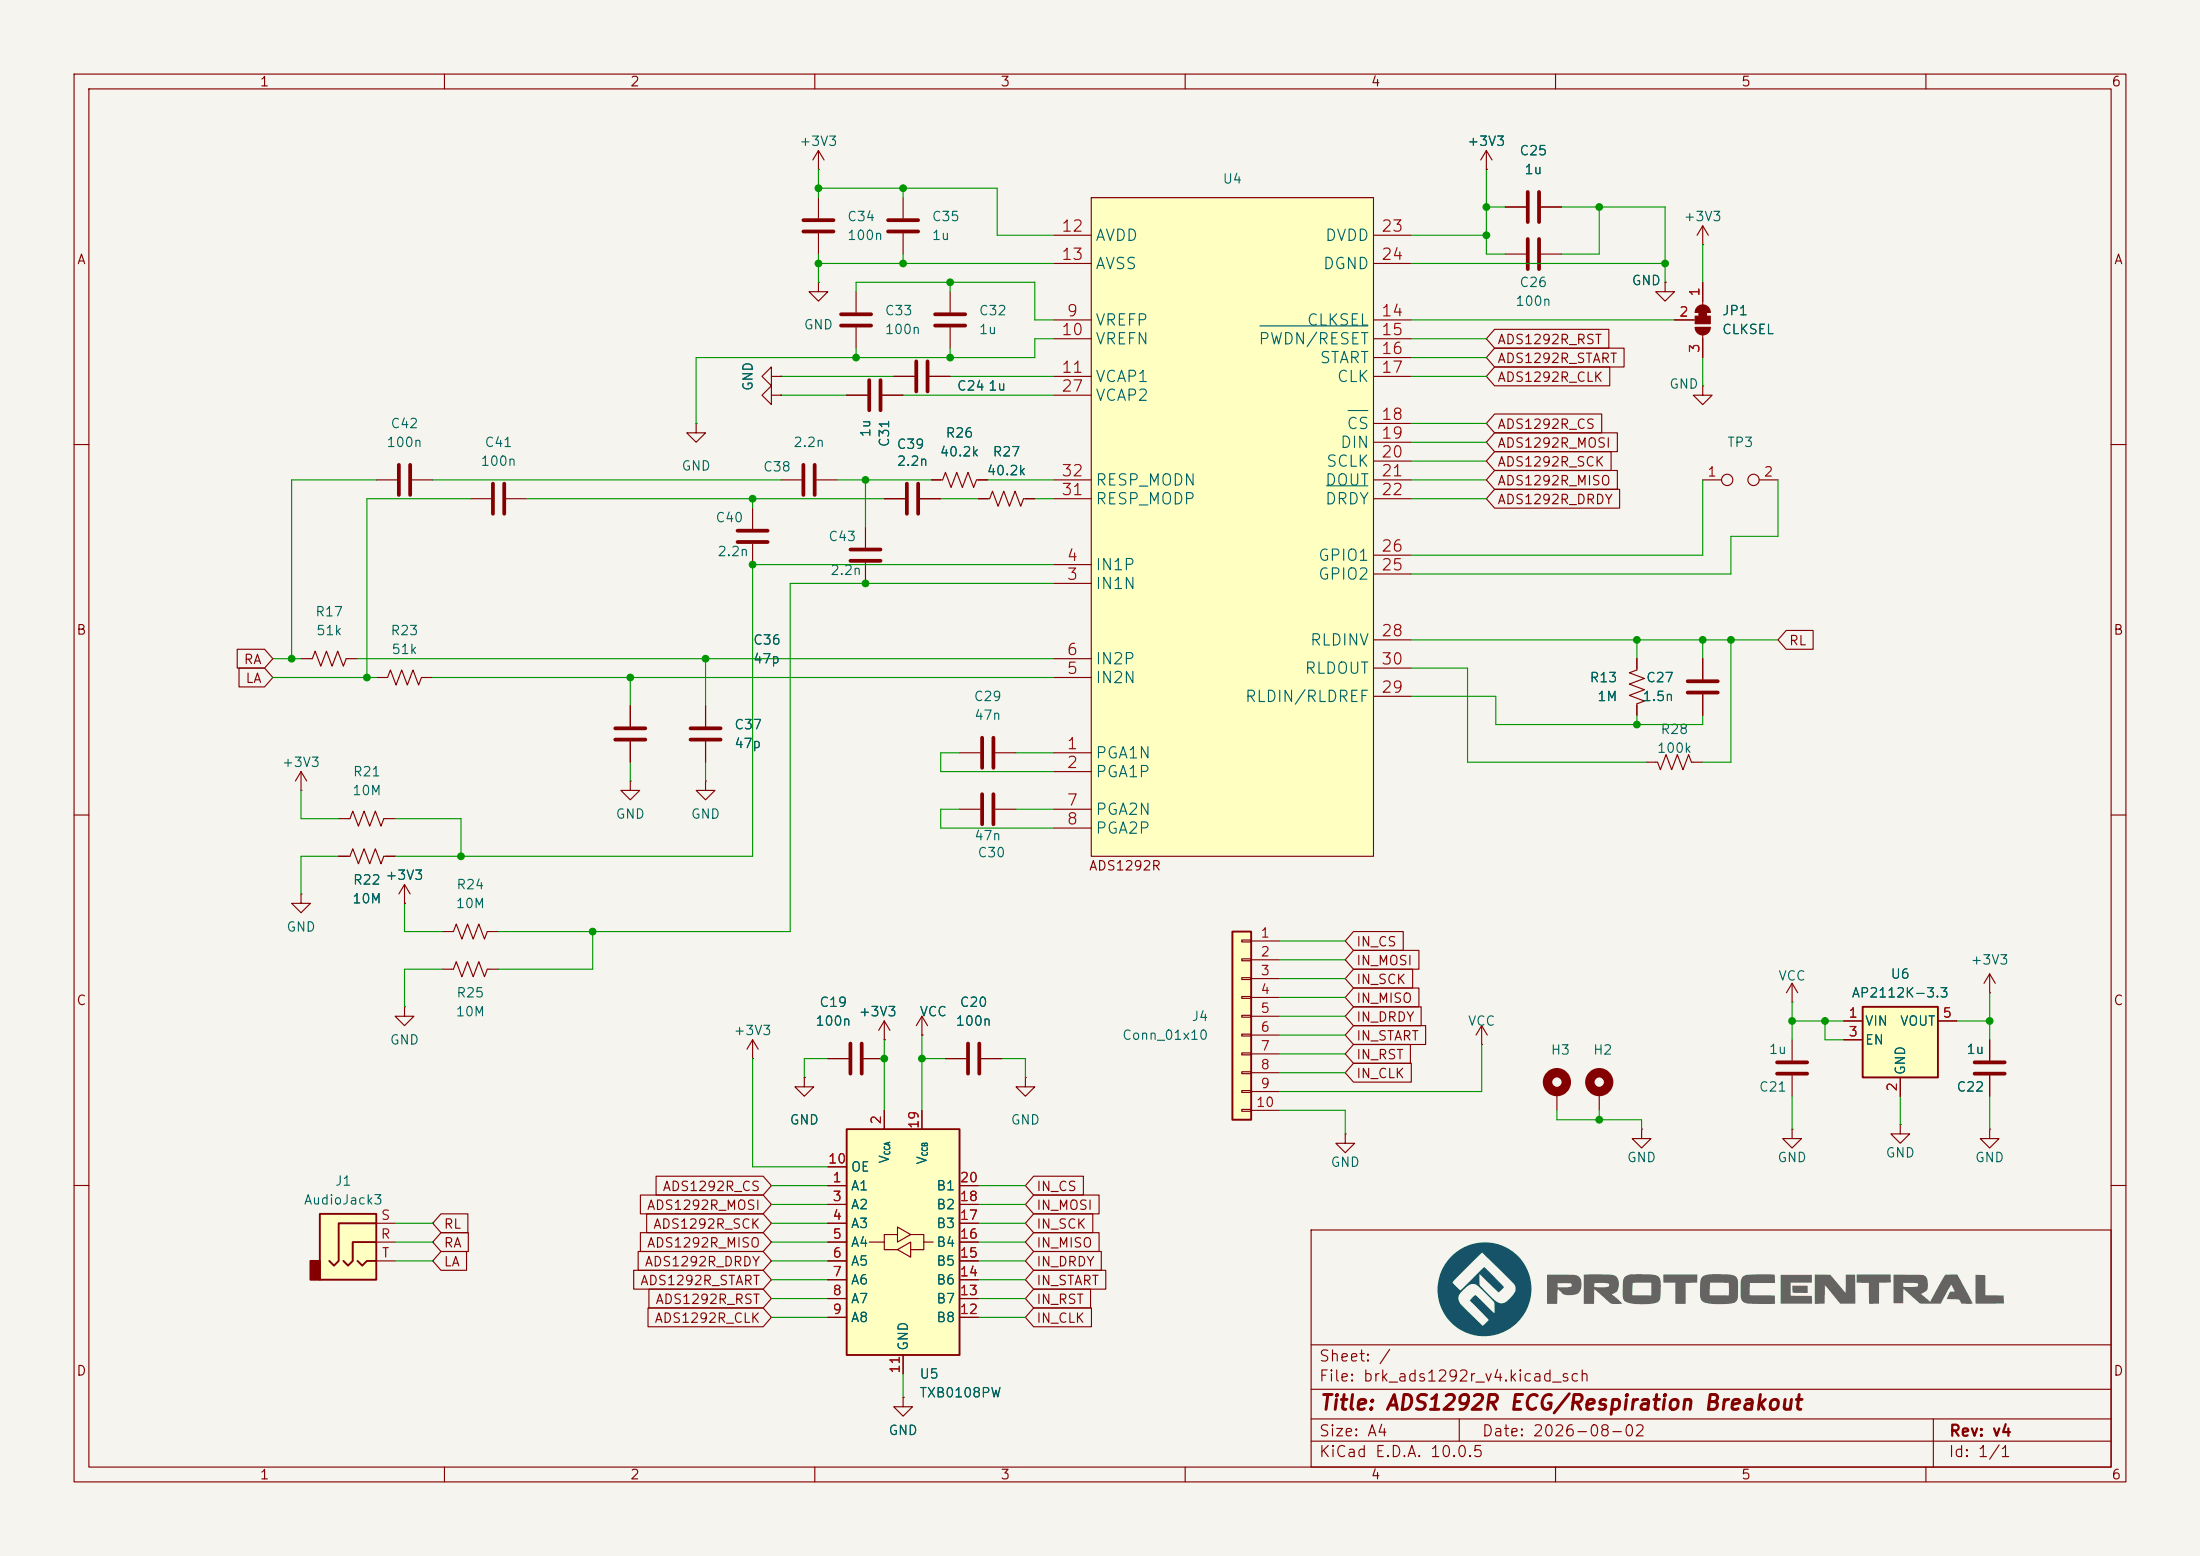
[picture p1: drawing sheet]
<svg xmlns="http://www.w3.org/2000/svg" width="297mm" height="210mm" viewBox="0 0 297 210" stroke-linecap="round" stroke-linejoin="round" font-family="sans-serif">
<path d="M0 0h297v210h-297z" fill="#f5f4ef" stroke="#f5f4ef" stroke-width=".14"/>
<g fill="none" stroke="#840000" stroke-width=".15">
<path d="M10 10h277v190h-277zM12 12h273v186h-273zM60 10v2M110 10v2M160 10v2M210 10v2M260 10v2M10 60h2M285 60h2M85.1 95.3v2.7M10 110h2M85.1 100.1v2.8"/>
<path d="M285 110h2M10 160h2M177 166h108v32h-108zM285 160h2M60 198v2M110 198v2M160 198v2M177 194.5h108M177 191.5h108M177 187.5h108M177 181.5h108M197 191.5v3"/>
<path d="M210 198v2M260 198v2M261 191.5v6.5"/>
</g>
<path d="M83.1 98.3h4M83.1 99.8h4" fill="none" stroke="#840000" stroke-width=".51"/>
<path d="M147.3 26.7h38.1v88.9h-38.1z" fill="#ffffc2"/>
<g fill="none" stroke="#840000" stroke-width=".15">
<path d="M142.2 31.8h5.1M142.2 35.6h5.1M147.3 26.7h38.1v88.9h-38.1zM185.4 31.8h5.1M185.4 35.6h5.1M200.7 22.9h.1M200.7 20.3l-.8 1.3M200.7 20.3l.7 1.3M200.7 20.3v2.6M203.2 34.3h2.8M208 34.3h2.8M224.8 38.1v1.3h1.3l-1.3 1.2-1.3-1.2h1.3"/>
<path d="M224.8 38.1h.1M229.9 33h.1M229.9 30.5l-.8 1.3M229.9 30.5l.7 1.3M229.9 30.5v2.5M229.9 38.1v3M142.2 43.2h5.1M142.2 45.7h5.1M142.2 50.8h5.1M142.2 53.3h5.1M185.4 43.2h5.1M185.4 45.7h5.1"/>
<path d="M185.4 50.8h5.1M185.4 48.3h5.1M185.4 57.2h5.1M185.4 59.7h5.1M226.1 43.2h2.8M228.9 42.2h2M228.9 44.2h2M229.9 52.1v1.2h1.2l-1.2 1.3-1.3-1.3h1.3M229.9 52.1h.1M229.9 45.2v3.1M142.2 78.7h5.1M142.2 76.2h5.1"/>
<path d="M142.2 64.8h5.1M142.2 67.3h5.1M185.4 62.2h5.1M185.4 64.8h5.1M185.4 67.3h5.1M185.4 77.5h5.1M185.4 74.9h5.1M142.2 91.4h5.1M142.2 88.9h5.1M185.4 86.4h5.1M185.4 94h5.1M185.4 90.2h5.1"/>
<path d="M142.2 101.6h5.1M142.2 104.1h5.1M142.2 109.2h5.1M142.2 111.8h5.1M138.4 145.4v1.3h-1.2l1.2 1.3 1.3-1.3h-1.3M138.4 145.4h.1"/>
</g>
<path d="M170.1 44h14.6M182 55.4h2.7M179.1 65.6h5.6" fill="none" stroke="#006464" stroke-width=".15"/>
<path d="M206.2 32.3v4M207.8 32.3v4" fill="none" stroke="#840000" stroke-width=".51"/>
<g fill="#840000" stroke="#840000" stroke-width=".15">
<path d="M229.4 42.2h1v.5h-1z"/>
<path d="M229.1 41.5a1.02 1.02 0 0 1 1.2-.3 1.02 1.02 0 0 1 .6 1h-2v-.5z"/>
<path d="M228.9 42.7h2v1h-2z"/>
<path d="M228.9 44.2h2a1.02 1.02 0 0 1-1 1 1.02 1.02 0 0 1-1-1z"/>
</g>
<path d="M251.5 135.9h10.1v9.5h-10.1z" fill="#ffffc2"/>
<path d="M251.5 135.9h10.1v9.5h-10.1z" fill="none" stroke="#840000" stroke-width=".25"/>
<g fill="none" stroke="#840000" stroke-width=".15">
<path d="M110.5 22.9h.1M110.5 38.1v1.3h1.3l-1.3 1.2-1.3-1.2h1.3M110.5 38.1h.1M110.5 20.3v2.6M110.5 26.7v2.8M110.5 31.5v2.8M110.5 20.3l-.8 1.3M110.5 20.3l.8 1.3M115.6 39.4v2.8M121.9 26.7v2.8M121.9 31.5v2.8M94 57.2v1.2h1.2l-1.2 1.3-1.3-1.3h1.3"/>
<path d="M94 57.2h.1M104.1 53.3v-1.2l-1.2 1.2 1.2 1.3v-1.3h1.3M104.1 50.8v-1.3l-1.2 1.3 1.2 1.3v-1.3h1.3M105.4 53.3h.1M105.4 50.8h.1M114.3 53.3h2.8M115.6 44.2v2.8M119.1 53.3h2.8M50.8 64.8h2.8M55.6 64.8h2.8M63.5 67.3h2.8M68.3 67.3h2.8"/>
<path d="M105.4 64.8h2.8M110.2 64.8h2.8M119.4 67.3h2.8M124.2 67.3h2.8M229.9 64.8h2.5M237.5 64.8h2.5M40.6 88.9h1.6l.3-1 .8 2 .8-2 .7 2 .8-2 .8 2 .3-1h1.6M50.8 91.4h1.5l.4-1 .8 2.1 .7-2.1 .8 2.1 .8-2.1 .7 2.1 .4-1.1h1.5M221 88.9v1.5l-1 .4 2 .8-2 .7 2 .8-2 .8 2 .7-1 .4v1.5M40.6 106.7h.1M40.6 104.1l-.7 1.3M40.6 104.1l.8 1.3"/>
<path d="M40.6 104.1v2.6M45.7 110.5h1.5l.4-1 .8 2 .7-2 .8 2 .8-2 .7 2 .4-1h1.5M40.6 120.7v1.2h1.3l-1.3 1.3-1.2-1.3h1.2M40.6 120.7h.1M119.4 137.8l-.8 1.3M119.4 137.8l.7 1.3M119.4 137.8v2.5M124.5 139.7h.1M124.5 137.2l-.8 1.2M124.5 137.2l.7 1.2M124.5 137.2v2.5M248.9 137.8h2.6"/>
<path d="M261.6 137.8h2.6M268.6 134h.1M268.6 131.4l-.8 1.3M268.6 131.4l.8 1.3M268.6 131.4v2.6M101.6 142.9h.1M101.6 140.3l-.8 1.3M101.6 140.3l.8 1.3M101.6 140.3v2.6M108.6 145.4v1.3h1.3l-1.3 1.3-1.3-1.3h1.3M108.6 145.4h.1M111.8 142.9h2.8"/>
<path d="M116.6 142.9h2.8M119.4 140.3h.1M241.9 140.3v2.8M241.9 145.2v2.8M248.9 140.3h2.6M256.5 145.4v2.6M268.6 140.3v2.8M268.6 145.2v2.8"/>
<circle cx="233.2" cy="64.8" r=".76"/>
<circle cx="236.7" cy="64.8" r=".76"/>
</g>
<g fill="none" stroke="#840000" stroke-width=".51">
<path d="M108.5 29.7h4M108.5 31.2h4M119.9 29.7h4.1M119.9 31.2h4.1M113.5 42.4h4.1M113.5 43.9h4.1M117.3 51.3v4.1M118.9 51.3v4.1M53.8 62.7v4.1M55.4 62.7v4.1M66.5 65.3v4M68.1 65.3v4"/>
<path d="M108.5 62.7v4.1M110 62.7v4.1M122.4 65.3v4M124 65.3v4M114.8 140.8v4.1M116.3 140.8v4.1M239.9 144.9h4.1M239.9 143.4h4.1M266.6 144.9h4M266.6 143.4h4"/>
</g>
<path d="M43.2 163.8h7.6v8.9h-7.6z" fill="#ffffc2"/>
<path d="M41.9 170.2h1.3v2.5h-1.3z" fill="#840000" stroke="#840000" stroke-width=".25"/>
<path d="M43.2 163.8h7.6v8.9h-7.6zM48.3 170.2l.6 .6 .6-.6h1.3M50.8 167.6h-3.2v2.6l-.6 .6-.6-.6M50.8 165.1h-5.1v5.1l-.6 .6-.7-.6" fill="none" stroke="#840000" stroke-width=".25"/>
<g fill="none" stroke="#840000" stroke-width=".15">
<path d="M203.2 27.9h2.8M208 27.9h2.8M132.1 67.3h1.5l.4-1 .7 2 .8-2 .8 2 .7-2 .8 2 .4-1h1.5M45.7 115.6h1.5l.4-1 .8 2 .7-2 .8 2 .8-2 .7 2 .4-1h1.5M54.6 119.4l-.8 1.3M54.6 119.4l.8 1.3M54.6 119.4v2.5M85.1 105.4v1.3h1.3l-1.3 1.3-1.3-1.3h1.3M85.1 105.4h.1M54.6 135.9v1.3h1.3l-1.3 1.2-1.3-1.2h1.3M54.6 135.9h.1M54.6 121.9h.1"/>
<path d="M59.7 130.8h1.5l.4-1 .8 2 .7-2 .8 2 .7-2 .8 2 .4-1h1.5M59.7 125.7h1.5l.4-1 .8 2 .7-2 .8 2 .7-2 .8 2 .4-1h1.5M221.6 152.4v1.3h1.3l-1.3 1.2-1.3-1.2h1.3M221.6 152.4h.1M50.8 167.6h2.5M50.8 165.1h2.5M50.8 170.2h2.5"/>
</g>
<path d="M206.2 25.9v4.1M207.8 25.9v4.1" fill="none" stroke="#840000" stroke-width=".51"/>
<path d="M195.8 169.7a6.3 6.3 0 0 1 8.5-.7 6.3 6.3 0 0 1 1.5 8.4 6.3 6.3 0 0 1-8.2 2.3 6.2 6.2 0 0 1-3.4-4.5h2.7a3.5 3.5 0 0 0 1.4 1.9l1.9 1.8 .8-.7-2.6-2.6 .3-.4a.52 .52 0 0 1 .5-.4l2.6 2.4a2.67 2.67 0 0 0-.2-1.6l-1.7-1.7a1.17 1.17 0 0 0-2-.2l-.2 .2a1.73 1.73 0 0 0-.8 1.3h-2.7l-.1-1.1 .1-1h1.9l1.1 1.1 3.2-3.2 2.3 2.4a.35 .35 0 0 1 .3 .4l-.7 .6-2.6-2.5v1.3a.79 .79 0 0 0 .5 .7l1.4 1.4a1.32 1.32 0 0 0 2.2 0l.2-.2a1.3 1.3 0 0 0 .4-1.7l-4.3-4.3-4 4h-1.9a6.2 6.2 0 0 1 1.6-3.4z" fill="#165369"/>
<g fill="#656463">
<path d="M208.8 172.1l.8-.1a13.8 13.8 0 0 1 3.4 .2 1.63 1.63 0 0 1-.1 2.5 1.95 1.95 0 0 1-2.4-.6l-.2-.1-.1 2h-1.4v-2.3h3a.36 .36 0 0 0 .4-.4l-1.8-.1h-.1v.5h-1.5z"/>
<path d="M213.8 172h.7a15 15 0 0 1 3.5 .2 1.52 1.52 0 0 1 0 2.3l-.4 .2 1.4 1.3h-.9a1.32 1.32 0 0 1-1.3-.6l-1.6-1.4v2h-1.4v-2.3l2.5 .1a1.1 1.1 0 0 0 .9-.3v-.1a.45 .45 0 0 0-.5-.2h-1.4l-.1 .5h-1.4z"/>
<path d="M219.4 172.3a3.7 3.7 0 0 1 2.3-.3h.7a2.3 2.3 0 0 1 1.6 .5 6.4 6.4 0 0 1 0 3.1 3.2 3.2 0 0 1-2.3 .4h-.7a2.15 2.15 0 0 1-1.8-.6l-.1-.6h3.8v-1.7h-2.5v1.7h-1.3v-1.5a1.25 1.25 0 0 1 .3-1z"/>
<path d="M224.6 172h4.6l-.1 1.1h-1.5v2.9h-1.4v-2.9h-1.6z"/>
<path d="M229.8 172.4a3.3 3.3 0 0 1 2.2-.4h1.2a1.16 1.16 0 0 1 1.4 .8v.3a5.4 5.4 0 0 1-.2 2.5 4.3 4.3 0 0 1-2.7 .4h-.6a1.47 1.47 0 0 1-1.6-.9v-.3h3.9v-1.7h-2.5l-.1 1.7h-1.3v-1.7z"/>
<path d="M235.3 172.3a4.4 4.4 0 0 1 2.3-.3h2v1.2h-3.4v1.6l3.4 .1v1.1h-.6a13.8 13.8 0 0 1-3.5-.2 1.46 1.46 0 0 1-.5-1.5v-1.1a1.22 1.22 0 0 1 .3-.9z"/>
<path d="M242 173.5h2v1h-.2a4 4 0 0 1-1.8-.1z"/>
<path d="M240.4 172.1h4.2v1h-2.9l.1 1.8h2.8v1h-4.2z"/>
<path d="M245 172h1.7a.53 .53 0 0 1 .7 .4l1.8 2.1v-2.5h1.2l.1 3.9h-2.1l-2-2.4-.1 2.4-1.3 .1z"/>
<path d="M250.7 172h4.5l.1 1.1h-1.6v2.8l-1.4 .1v-2.9h-1.7z"/>
<path d="M255.6 172l3.5 .1a.98 .98 0 0 1 1.2 1.2 1.15 1.15 0 0 1-1 1.3l1.3 1.1 2-3.7h1.6l2.1 3.9-1.5 .1-.2-.4a.34 .34 0 0 0-.5-.2l-1.3-.1 .5-1h.6l-.5-.9-1.4 2.6-2.8-.1-2.2-1.9-.1 1.9h-1.3v-2.8h1.3l.1 .6h1.3a.4 .4 0 0 0 .5 0 .4 .4 0 0 0 .1-.5l-.8-.1h-2.5z"/>
<path d="M266.7 172.1h1.3v2.7h2.5v1.1h-3.8z"/>
</g>
<g fill="none" stroke="#840000" stroke-width=".15">
<path d="M128.3 39.4v2.8M120.6 50.8h2.8M125.5 50.8h2.8M128.3 44.2v2.8M101.6 68.6v2.8M101.6 73.4v2.8M116.8 71.1v2.8M116.8 75.9v2.8M125.7 64.8h1.6l.3-1 .8 2 .8-2 .7 2 .8-2 .7 2 .4-1h1.5M95.2 105.4v1.3h1.3l-1.3 1.3-1.2-1.3h1.2M95.2 105.4h.1M241.9 135.3h.1"/>
<path d="M241.9 132.7l-.7 1.3M241.9 132.7l.8 1.3M241.9 132.7v2.6M181.6 153v1.3h1.3l-1.3 1.3-1.3-1.3h1.3M181.6 153h.1M241.9 152.4v1.3h1.3l-1.3 1.2-1.2-1.2h1.2M241.9 152.4h.1M256.5 151.8v1.2h1.3l-1.3 1.3-1.2-1.3h1.2M256.5 151.8h.1M268.6 152.4v1.3h1.3l-1.3 1.2-1.3-1.2h1.3M268.6 152.4h.1"/>
</g>
<path d="M123.7 48.8v4M125.2 48.8v4M126.2 42.4h4.1M126.2 43.9h4.1M99.6 71.6h4M99.6 73.2h4M114.8 74.2h4.1M114.8 75.7h4.1" fill="none" stroke="#840000" stroke-width=".51"/>
<path d="M114.3 152.4h15.2v30.5h-15.2z" fill="#ffffc2"/>
<path d="M114.3 152.4h15.2v30.5h-15.2z" fill="none" stroke="#840000" stroke-width=".25"/>
<g fill="none" stroke="#840000" stroke-width=".15">
<path d="M95.2 95.3v2.7M229.9 88.9v2.8M229.9 93.7v2.8M95.2 100.1v2.8M129.5 101.6h2.8M129.5 109.2h2.8M134.4 101.6h2.8M134.4 109.2h2.8M222.2 102.9h1.6l.4 1 .7-2 .8 2 .7-2 .8 2 .8-2 .3 1h1.6M200 138.4l-.7 1.3M200 138.4l.8 1.3M200 138.4v2.6"/>
<path d="M111.8 157.5h2.5M119.4 149.9v2.5M124.5 149.9v2.5M127.6 142.9h2.8M132.5 142.9h2.8M200 141h.1M210.2 147.3v2.6M215.9 147.3v2.6M111.8 160h2.5M111.8 162.6h2.5M111.8 165.1h2.5M111.8 167.6h2.5"/>
<path d="M111.8 170.2h2.5M111.8 172.7h2.5M111.8 175.3h2.5M111.8 177.8h2.5M117.3 167.6h2.1v1.1h1.8M121.2 166.6h-1.8v1M121.2 168.7l1.7-1.1v2.1zM121.2 165.6l1.7 1-1.7 1zM122.9 166.6h1.8v1h1.3M124.7 167.6v1.1h-1.8M129.5 160h2.6M129.5 162.6h2.6"/>
<path d="M129.5 165.1h2.6M129.5 167.6h2.6M129.5 170.2h2.6M129.5 172.7h2.6M129.5 175.3h2.6M129.5 177.8h2.6M121.9 188.6v1.3h1.3l-1.3 1.2-1.3-1.2h1.3M121.9 188.6h.1M121.9 182.9v2.5"/>
</g>
<path d="M93.2 98.3h4.1M93.2 99.8h4.1M132.6 99.6v4M134.1 99.6v4M227.8 93.5h4.1M227.8 91.9h4.1M132.6 107.2v4.1M134.1 107.2v4.1M130.7 140.8v4.1M132.2 140.8v4.1" fill="none" stroke="#840000" stroke-width=".51"/>
<g fill="none" stroke="#840000" stroke-width="1.3">
<circle cx="210.2" cy="146" r="1.27"/>
<circle cx="215.9" cy="146" r="1.27"/>
</g>
<path d="M166.4 125.7h2.5v25.4h-2.5z" fill="#ffffc2"/>
<path d="M166.4 125.7h2.5v25.4h-2.5z" fill="none" stroke="#840000" stroke-width=".25"/>
<g fill="none" stroke="#840000" stroke-width=".15">
<path d="M200.7 22.9h.1M203.2 27.9h2.8M208 27.9h2.8M224.8 38.1h.1M229.9 38.1v2.5M105.4 50.8h.1M105.4 53.3h.1M114.3 53.3h2.8M119.1 53.3h2.8M120.6 50.8h2.8M125.5 50.8h2.8M201.8 58.4h16.5v2.6h-16.5l-1.1-1.3z"/>
<path d="M201.8 47h17.5v2.5h-17.5l-1.1-1.2zM201.8 44.4h15.4v2.6h-15.4l-1.1-1.3zM201.8 49.5h15.5v2.6h-15.5l-1.1-1.3zM201.8 55.9h14.4v2.5h-14.4l-1.1-1.2zM226.1 43.2h2.5M229.9 45.7v2.6M119.4 67.3h2.8M124.2 67.3h2.8M125.7 64.8h1.3M132.1 67.3h1.2M132.1 64.8h1.2M138.4 67.3h1.3"/>
<path d="M201.8 61h15.7v2.5h-15.7l-1.1-1.3zM201.8 66h16.8v2.6h-16.8l-1.1-1.3zM201.8 63.5h16.5v2.5h-16.5l-1.1-1.2zM32 87.6h3.7l1.1 1.3-1.1 1.3h-3.7zM32.3 90.2h3.4l1.1 1.2-1.1 1.3h-3.4zM85.1 95.3v2.7M95.2 95.3v2.7M221 88.9v1.3M221 95.3v1.2M229.9 88.9v2.8M229.9 93.7v2.8M241.1 85.1h3.7v2.5h-3.7l-1.1-1.2z"/>
<path d="M45.7 115.6h1.3M52.1 115.6h1.2M85.1 100.1v2.8M95.2 100.1v2.8M54.6 121.9h.1M124.5 139.7h.1M167.6 126.9h1.3v.2h-1.3zM167.6 129.4h1.3v.3h-1.3zM167.6 132h1.3v.2h-1.3zM167.6 134.5h1.3v.2h-1.3zM167.6 137h1.3v.3h-1.3zM167.6 139.6h1.3v.2h-1.3z"/>
<path d="M168.9 127h3.8M168.9 129.5h3.8M168.9 132.1h3.8M168.9 134.6h3.8M168.9 137.2h3.8M168.9 139.7h3.8M182.7 138.4h9.8v2.6h-9.8l-1.1-1.3zM182.7 130.8h8v2.6h-8l-1.1-1.3zM182.7 128.3h8.9v2.5h-8.9l-1.1-1.3zM182.7 133.3h8.9v2.6h-8.9l-1.1-1.3zM182.7 125.7h6.7v2.6h-6.7l-1.1-1.3zM182.7 135.9h9.2v2.5h-9.2l-1.1-1.2z"/>
<path d="M248.9 137.8h2.6M261.6 137.8h2.6M88.6 158.7h14.4l1.1 1.3-1.1 1.3h-14.4zM108.6 145.4h.1M111.8 142.9h2.8M111.8 157.5h2.5M116.6 142.9h2.8M119.4 140.3h.1M119.4 149.9v2.5M124.5 149.9v2.5M127.6 142.9h2.8M132.5 142.9h2.8"/>
<path d="M139.5 158.7h6.8v2.6h-6.8l-1.1-1.3zM167.6 142.1h1.3v.3h-1.3zM167.6 144.7h1.3v.2h-1.3zM167.6 147.2h1.3v.2h-1.3zM167.6 149.7h1.3v.3h-1.3zM168.9 142.2h3.8M168.9 144.8h3.8M168.9 147.3h3.8M168.9 149.9h3.8M182.7 143.5h7.8v2.6h-7.8l-1.1-1.3zM182.7 141h7.7v2.5h-7.7l-1.1-1.3zM248.9 140.3h2.6"/>
<path d="M256.5 145.4v2.6M268.6 140.3v2.8M268.6 145.2v2.8M59.5 163.8h3.7v2.6h-3.7l-1.1-1.3zM59.5 166.4h3.7v2.5h-3.7l-1.1-1.3zM59.5 168.9h3.5v2.6h-3.5l-1.1-1.3zM85.5 171.4h17.5l1.1 1.3-1.1 1.3h-17.5zM86.2 168.9h16.8l1.1 1.3-1.1 1.3h-16.8zM86.5 161.3h16.5l1.1 1.3-1.1 1.2h-16.5zM86.5 166.4h16.5l1.1 1.2-1.1 1.3h-16.5zM87.3 163.8h15.7l1.1 1.3-1.1 1.3h-15.7zM87.5 176.5h15.5l1.1 1.3-1.1 1.3h-15.5z"/>
<path d="M87.6 174h15.4l1.1 1.3-1.1 1.2h-15.4zM111.8 160h2.5M111.8 162.6h2.5M111.8 165.1h2.5M111.8 167.6h2.5M111.8 170.2h2.5M111.8 172.7h2.5M111.8 175.3h2.5M111.8 177.8h2.5M129.5 160h2.6M129.5 162.6h2.6M129.5 165.1h2.6"/>
<path d="M129.5 167.6h2.6M129.5 170.2h2.6M129.5 172.7h2.6M129.5 175.3h2.6M129.5 177.8h2.6M139.5 168.9h9.2v2.6h-9.2l-1.1-1.3zM139.5 166.4h8.9v2.5h-8.9l-1.1-1.3zM139.5 174h7.7v2.5h-7.7l-1.1-1.2zM139.5 176.5h7.8v2.6h-7.8l-1.1-1.3zM139.5 171.4h9.8v2.6h-9.8l-1.1-1.3zM139.5 163.8h8v2.6h-8l-1.1-1.3zM139.5 161.3h8.9v2.5h-8.9l-1.1-1.2z"/>
<path d="M121.9 188.6h.1M121.9 182.9v2.5"/>
</g>
<g fill="none" stroke="#009600" stroke-width=".15">
<path d="M110.5 25.4h24.1v6.4h7.6M110.5 35.6h31.7M110.5 22.9v3.8M110.5 34.3v3.8M115.6 39.4v-1.3h24.1v5.1h2.5M121.9 25.4v1.3M121.9 34.3v1.3M128.3 38.1v1.3M190.5 35.6h34.3M190.5 31.8h10.2M200.7 22.9v11.4h2.5M200.7 27.9h2.5"/>
<path d="M210.8 27.9h14v10.2M215.9 27.9v6.4h-5.1M229.9 33v5.1M105.4 53.3h8.9M105.4 50.8h15.2M115.6 47v1.3M121.9 53.3h20.3M128.3 47v1.3M128.3 50.8h13.9M142.2 45.7h-2.5v2.6h-45.7v8.9M190.5 48.3h10.2M190.5 57.2h10.2"/>
<path d="M190.5 43.2h35.6M190.5 59.7h10.2M190.5 45.7h10.2M190.5 50.8h10.2M229.9 48.3v3.8M50.8 64.8h-11.4v24.1M58.4 64.8h47M63.5 67.3h-14v24.1M71.1 67.3h48.3M101.6 67.3v1.3M113 64.8h12.7M116.8 64.8v6.3"/>
<path d="M127 67.3h5.1M133.3 64.8h8.9M139.7 67.3h2.5M142.2 76.2h-40.6v39.4h-48.3M142.2 78.7h-35.5v47h-39.4M190.5 67.3h10.2M190.5 64.8h10.2M190.5 62.2h10.2M229.9 64.8v10.1h-39.4M240 64.8v7.6h-6.3v5.1h-43.2M36.8 88.9h3.8M36.8 91.4h14"/>
<path d="M48.3 88.9h93.9M58.4 91.4h83.8M85.1 91.4v3.9M95.2 88.9v6.4M190.5 94h11.4v3.8h28v-1.3M190.5 86.4h49.5M190.5 90.2h7.6v12.7h24.1M221 86.4v2.5M221 96.5v1.3M229.9 86.4v2.5M233.7 86.4v16.5h-3.8M40.6 106.7v3.8h5.1"/>
<path d="M45.7 115.6h-5.1v5.1M53.3 110.5h8.9v5.1M85.1 102.9v2.5M95.2 102.9v2.5M129.5 101.6h-2.5v2.5h15.2M129.5 109.2h-2.5v2.6h15.2M137.2 101.6h5M137.2 109.2h5M54.6 121.9v3.8h5.1M59.7 130.8h-5.1v5.1M80 125.7v5.1h-12.7M124.5 139.7v10.2"/>
<path d="M172.7 127h8.9M172.7 137.2h8.9M172.7 139.7h8.9M172.7 132.1h8.9M172.7 134.6h8.9M172.7 129.5h8.9M241.9 135.3v5M241.9 137.8h7M246.4 137.8v2.5h2.5M264.2 137.8h4.4M268.6 134v6.3M101.6 142.9v14.6h10.2"/>
<path d="M111.8 142.9h-3.2v2.5M119.4 140.3v9.6M124.5 142.9h3.1M135.3 142.9h3.1v2.5M172.7 142.2h8.9M172.7 144.8h8.9M172.7 149.9h8.9v3.1M200 141v6.3h-27.3M210.2 149.9v1.2h11.4v1.3M215.9 149.9v1.2M241.9 148v4.4M256.5 148v3.8"/>
<path d="M268.6 148v4.4M53.3 165.1h5.1M53.3 170.2h5.1M53.3 167.6h5.1M104.1 160h7.7M104.1 172.7h7.7M104.1 177.8h7.7M104.1 175.3h7.7M104.1 162.6h7.7M104.1 165.1h7.7M104.1 170.2h7.7M104.1 167.6h7.7"/>
<path d="M132.1 160h6.3M132.1 172.7h6.3M132.1 177.8h6.3M132.1 175.3h6.3M132.1 162.6h6.3M132.1 165.1h6.3M132.1 170.2h6.3M132.1 167.6h6.3M121.9 185.4v3.2"/>
</g>
<g fill="#009600" stroke="#009600" stroke-width=".14">
<circle cx="200.7" cy="27.9" r=".46"/>
<circle cx="215.9" cy="27.9" r=".46"/>
<circle cx="200.7" cy="31.8" r=".46"/>
<circle cx="224.8" cy="35.6" r=".46"/>
<circle cx="229.9" cy="86.4" r=".46"/>
<circle cx="233.7" cy="86.4" r=".46"/>
<circle cx="268.6" cy="137.8" r=".46"/>
<circle cx="246.4" cy="137.8" r=".46"/>
<circle cx="241.9" cy="137.8" r=".46"/>
<circle cx="215.9" cy="151.1" r=".46"/>
<circle cx="221" cy="97.8" r=".46"/>
<circle cx="221" cy="86.4" r=".46"/>
<circle cx="85.1" cy="91.4" r=".46"/>
<circle cx="95.2" cy="88.9" r=".46"/>
<circle cx="124.5" cy="142.9" r=".46"/>
<circle cx="119.4" cy="142.9" r=".46"/>
<circle cx="121.9" cy="35.6" r=".46"/>
<circle cx="121.9" cy="25.4" r=".46"/>
<circle cx="128.3" cy="48.3" r=".46"/>
<circle cx="128.3" cy="38.1" r=".46"/>
<circle cx="116.8" cy="78.7" r=".46"/>
<circle cx="62.2" cy="115.6" r=".46"/>
<circle cx="110.5" cy="35.6" r=".46"/>
<circle cx="116.8" cy="64.8" r=".46"/>
<circle cx="110.5" cy="25.4" r=".46"/>
<circle cx="115.6" cy="48.3" r=".46"/>
<circle cx="101.6" cy="76.2" r=".46"/>
<circle cx="101.6" cy="67.3" r=".46"/>
<circle cx="49.5" cy="91.4" r=".46"/>
<circle cx="39.4" cy="88.9" r=".46"/>
<circle cx="80" cy="125.7" r=".46"/>
</g>
<text font-size="2" fill="#840000" x="178" y="190.8">Title: ADS1292R ECG/Respiration Breakout</text>
<g font-size="1.5" fill="#a90000">
<text x="143.2" y="31.7">12</text>
<text x="143.2" y="35.5">13</text>
<text x="186.4" y="31.7">23</text>
<text x="186.4" y="35.5">24</text>
<text x="143.2" y="45.6">10</text>
<text x="143.9" y="43.1">9</text>
<text x="186.4" y="43.1">14</text>
<text x="186.4" y="45.6">15</text>
<text x="143.2" y="50.7">11</text>
<text x="143.2" y="53.3">27</text>
<text x="186.4" y="48.2">16</text>
<text x="186.4" y="50.7">17</text>
<text x="186.4" y="57.1">18</text>
<text x="186.4" y="59.6">19</text>
<text x="143.2" y="64.7">32</text>
<text x="186.4" y="62.1">20</text>
<text x="186.4" y="64.7">21</text>
<text x="143.2" y="67.2">31</text>
<text x="186.4" y="67.2">22</text>
<text x="143.9" y="76.1">4</text>
<text x="186.4" y="77.4">25</text>
<text x="186.4" y="74.8">26</text>
<text x="143.9" y="78.7">3</text>
<text x="143.9" y="88.8">6</text>
<text x="186.4" y="86.3">28</text>
<text x="143.9" y="91.4">5</text>
<text x="186.4" y="93.9">29</text>
<text x="186.4" y="90.1">30</text>
<text x="143.9" y="101.5">1</text>
<text x="143.9" y="104.1">2</text>
<text x="143.9" y="109.1">7</text>
<text x="143.9" y="111.7">8</text>
</g>
<g font-size="1.5" fill="#006464">
<text x="147.8" y="32.9">AVDD</text>
<text x="178.8" y="32.9">DVDD</text>
<text x="147.8" y="36.7">AVSS</text>
<text x="178.5" y="36.7">DGND</text>
<text x="147.8" y="44.3">VREFP</text>
<text x="147.8" y="46.9">VREFN</text>
<text x="169.8" y="46.9">PWDN/RESET</text>
<text x="176.3" y="44.3">CLKSEL</text>
<text x="147.8" y="52">VCAP1</text>
<text x="178.1" y="49.4">START</text>
<text x="180.4" y="52">CLK</text>
<text x="147.8" y="54.5">VCAP2</text>
<text x="181.7" y="58.3">CS</text>
<text x="147.8" y="65.9">RESP_MODN</text>
<text x="178.8" y="65.9">DOUT</text>
<text x="178.9" y="63.4">SCLK</text>
<text x="180.8" y="60.8">DIN</text>
<text x="147.8" y="68.5">RESP_MODP</text>
<text x="178.8" y="68.5">DRDY</text>
<text x="147.8" y="77.4">IN1P</text>
<text x="177.8" y="76.1">GPIO1</text>
<text x="147.8" y="79.9">IN1N</text>
<text x="177.8" y="78.6">GPIO2</text>
<text x="176.7" y="87.5">RLDINV</text>
<text x="147.8" y="92.6">IN2N</text>
<text x="147.8" y="90.1">IN2P</text>
<text x="168" y="95.1">RLDIN/RLDREF</text>
<text x="176" y="91.3">RLDOUT</text>
<text x="147.8" y="102.8">PGA1N</text>
<text x="147.8" y="105.3">PGA1P</text>
<text x="147.8" y="110.4">PGA2N</text>
<text x="147.8" y="112.9">PGA2P</text>
</g>
<g font-size="1.5" fill="#840000">
<text x="178" y="184.1">Sheet: /</text>
<text x="178" y="186.8">File: brk_ads1292r_v4.kicad_sch</text>
<text x="178" y="197">KiCad E.D.A. 10.0.5</text>
<text x="178" y="194.2">Size: A4</text>
<text x="200" y="194.2">Date: 2026-08-02</text>
<text x="263" y="197">Id: 1/1</text>
<text x="263" y="194.2">Rev: v4</text>
</g>
<g font-size="1.3" fill="#840000">
<text x="35" y="12">1</text>
<text x="85" y="12">2</text>
<text x="135" y="12">3</text>
<text x="185" y="12">4</text>
<text x="235" y="12">5</text>
<text x="285" y="12">6</text>
<text x="10.3" y="36">A</text>
<text x="285.3" y="36">A</text>
<text x="202.1" y="46.8">ADS1292R_RST</text>
<text x="202.1" y="49.3">ADS1292R_START</text>
<text x="202.1" y="51.9">ADS1292R_CLK</text>
<text x="202.1" y="58.2">ADS1292R_CS</text>
<text x="202.1" y="60.7">ADS1292R_MOSI</text>
<text x="202.1" y="63.3">ADS1292R_SCK</text>
<text x="202.1" y="65.8">ADS1292R_MISO</text>
<text x="202.1" y="68.4">ADS1292R_DRDY</text>
<text x="10.2" y="86">B</text>
<text x="32.8" y="90">RA</text>
<text x="241.4" y="87.4">RL</text>
<text x="285.2" y="86">B</text>
<text x="33.1" y="92.5">LA</text>
<text x="146.9" y="117.8">ADS1292R</text>
<text x="183" y="130.6">IN_MOSI</text>
<text x="183" y="128.1">IN_CS</text>
<text x="10.2" y="136">C</text>
<text x="183" y="133.1">IN_SCK</text>
<text x="183" y="135.7">IN_MISO</text>
<text x="285.2" y="136">C</text>
<text x="183" y="143.3">IN_RST</text>
<text x="183" y="140.8">IN_START</text>
<text x="183" y="138.2">IN_DRDY</text>
<text x="183" y="145.8">IN_CLK</text>
<text x="89.4" y="161.1">ADS1292R_CS</text>
<text x="139.8" y="161.1">IN_CS</text>
<text x="59.8" y="166.2">RL</text>
<text x="87.2" y="163.6">ADS1292R_MOSI</text>
<text x="88.1" y="166.2">ADS1292R_SCK</text>
<text x="139.8" y="166.2">IN_SCK</text>
<text x="139.8" y="163.6">IN_MOSI</text>
<text x="59.8" y="168.7">RA</text>
<text x="59.8" y="171.2">LA</text>
<text x="86.3" y="173.8">ADS1292R_START</text>
<text x="86.9" y="171.2">ADS1292R_DRDY</text>
<text x="87.2" y="168.7">ADS1292R_MISO</text>
<text x="139.8" y="171.2">IN_DRDY</text>
<text x="139.8" y="168.7">IN_MISO</text>
<text x="139.8" y="173.8">IN_START</text>
<text x="88.3" y="178.9">ADS1292R_CLK</text>
<text x="88.4" y="176.3">ADS1292R_RST</text>
<text x="139.8" y="176.3">IN_RST</text>
<text x="139.8" y="178.9">IN_CLK</text>
<text x="10.2" y="186">D</text>
<text x="285.2" y="186">D</text>
<text x="35" y="200">1</text>
<text x="85" y="200">2</text>
<text x="135" y="200">3</text>
<text x="185" y="200">4</text>
<text x="235" y="200">5</text>
<text x="285" y="200">6</text>
</g>
<g font-size="1.3" fill="#006464">
<text x="107.8" y="20">+3V3</text>
<text x="198" y="20">+3V3</text>
<text x="205" y="21.3">C25</text>
<text x="205.7" y="23.8">1u</text>
<text x="165" y="25.1">U4</text>
<text x="114.3" y="30.2">C34</text>
<text x="114.3" y="32.7">100n</text>
<text x="125.7" y="30.2">C35</text>
<text x="125.7" y="32.7">1u</text>
<text x="227.2" y="30.2">+3V3</text>
<text x="204.5" y="41.6">100n</text>
<text x="205" y="39.1">C26</text>
<text x="220.2" y="38.8">GND</text>
<text x="108.4" y="44.8">GND</text>
<text x="119.4" y="42.9">C33</text>
<text x="119.4" y="45.4">100n</text>
<text x="132.1" y="42.9">C32</text>
<text x="132.1" y="45.4">1u</text>
<text x="232.4" y="42.9">JP1</text>
<text x="232.4" y="45.4">CLKSEL</text>
<text x="101.9" y="52.9" transform="rotate(-90 101.9 52.9)">GND</text>
<text x="129.1" y="53">C24</text>
<text x="133.3" y="53">1u</text>
<text x="225.3" y="52.8">GND</text>
<text x="52.6" y="58.1">C42</text>
<text x="117.8" y="59.1" transform="rotate(-90 117.8 59.1)">1u</text>
<text x="127.6" y="59.4">R26</text>
<text x="52.1" y="60.7">100n</text>
<text x="64.8" y="63.2">100n</text>
<text x="65.3" y="60.7">C41</text>
<text x="91.9" y="63.8">GND</text>
<text x="102.9" y="64">C38</text>
<text x="107" y="60.7">2.2n</text>
<text x="120.3" y="60.4" transform="rotate(-90 120.3 60.4)">C31</text>
<text x="121" y="60.9">C39</text>
<text x="121" y="63.2">2.2n</text>
<text x="126.8" y="61.9">40.2k</text>
<text x="133.1" y="64.5">40.2k</text>
<text x="133.9" y="61.9">R27</text>
<text x="233.1" y="60.7">TP3</text>
<text x="96.5" y="70.8">C40</text>
<text x="96.8" y="75.4">2.2n</text>
<text x="111.7" y="73.4">C43</text>
<text x="112" y="77.9">2.2n</text>
<text x="42.5" y="83.5">R17</text>
<text x="42.6" y="86.1">51k</text>
<text x="52.6" y="86.1">R23</text>
<text x="52.8" y="88.6">51k</text>
<text x="101.6" y="87.3">C36</text>
<text x="101.6" y="89.9">47p</text>
<text x="131.4" y="94.9">C29</text>
<text x="214.5" y="92.4">R13</text>
<text x="215.5" y="94.9">1M</text>
<text x="221.6" y="94.9">1.5n</text>
<text x="222.1" y="92.4">C27</text>
<text x="99" y="98.8">C37</text>
<text x="99" y="101.3">47p</text>
<text x="131.4" y="97.5">47n</text>
<text x="223.6" y="101.9">100k</text>
<text x="224.1" y="99.4">R28</text>
<text x="38" y="103.8">+3V3</text>
<text x="47.5" y="107.6">10M</text>
<text x="47.6" y="105.1">R21</text>
<text x="83" y="110.8">GND</text>
<text x="93.2" y="110.8">GND</text>
<text x="131.4" y="113.7">47n</text>
<text x="47.6" y="119.7">R22</text>
<text x="51.9" y="119.1">+3V3</text>
<text x="131.9" y="116">C30</text>
<text x="47.5" y="122.2">10M</text>
<text x="61.4" y="122.9">10M</text>
<text x="61.5" y="120.3">R24</text>
<text x="38.6" y="126.1">GND</text>
<text x="265.9" y="130.5">+3V3</text>
<text x="61.4" y="137.5">10M</text>
<text x="61.5" y="134.9">R25</text>
<text x="110.5" y="136.2">C19</text>
<text x="115.8" y="137.5">+3V3</text>
<text x="124.1" y="137.5">VCC</text>
<text x="129.5" y="136.2">C20</text>
<text x="240" y="132.7">VCC</text>
<text x="249.9" y="134.9">AP2112K-3.3</text>
<text x="255.1" y="132.4">U6</text>
<text x="52.5" y="141.3">GND</text>
<text x="98.9" y="140">+3V3</text>
<text x="110" y="138.8">100n</text>
<text x="128.9" y="138.8">100n</text>
<text x="151.4" y="140.7">Conn_01x10</text>
<text x="160.8" y="138.1">J4</text>
<text x="198.1" y="138.8">VCC</text>
<text x="209.3" y="142.7">H3</text>
<text x="215" y="142.7">H2</text>
<text x="238.7" y="142.6">1u</text>
<text x="251.7" y="138.8">VIN</text>
<text x="251.7" y="141.3">EN</text>
<text x="256.4" y="138.8">VOUT</text>
<text x="265.4" y="142.6">1u</text>
<text x="237.4" y="147.6">C21</text>
<text x="257.5" y="145.2" transform="rotate(-90 257.5 145.2)">GND</text>
<text x="264" y="147.6">C22</text>
<text x="106.5" y="152.1">GND</text>
<text x="136.4" y="152.1">GND</text>
<text x="45.1" y="160.3">J1</text>
<text x="114.8" y="161">A1</text>
<text x="114.8" y="158.4">OE</text>
<text x="120.3" y="157.1" transform="rotate(-90 120.3 157.1)">V</text>
<text x="125.4" y="157.3" transform="rotate(-90 125.4 157.3)">V</text>
<text x="126.3" y="161">B1</text>
<text x="179.5" y="157.8">GND</text>
<text x="219.6" y="157.2">GND</text>
<text x="239.9" y="157.2">GND</text>
<text x="254.5" y="156.5">GND</text>
<text x="266.5" y="157.2">GND</text>
<text x="40.9" y="162.9">AudioJack3</text>
<text x="114.8" y="163.5">A2</text>
<text x="114.8" y="166.1">A3</text>
<text x="126.3" y="166.1">B3</text>
<text x="126.3" y="163.5">B2</text>
<text x="114.8" y="168.6">A4</text>
<text x="114.8" y="171.1">A5</text>
<text x="114.8" y="173.7">A6</text>
<text x="126.3" y="173.7">B6</text>
<text x="126.3" y="171.1">B5</text>
<text x="126.3" y="168.6">B4</text>
<text x="114.8" y="176.2">A7</text>
<text x="114.8" y="178.8">A8</text>
<text x="126.3" y="178.8">B8</text>
<text x="126.3" y="176.2">B7</text>
<text x="122.9" y="182.4" transform="rotate(-90 122.9 182.4)">GND</text>
<text x="124" y="186.4">U5</text>
<text x="124" y="188.9">TXB0108PW</text>
<text x="119.9" y="194">GND</text>
</g>
<g font-size="1.3" fill="#a90000">
<text x="229.7" y="40.1" transform="rotate(-90 229.7 40.1)">1</text>
<text x="226.6" y="43">2</text>
<text x="229.7" y="47.7" transform="rotate(-90 229.7 47.7)">3</text>
<text x="230.4" y="64.6">1</text>
<text x="238" y="64.6">2</text>
<text x="170.1" y="126.9">1</text>
<text x="170.1" y="129.4">2</text>
<text x="170.1" y="131.9">3</text>
<text x="170.1" y="134.5">4</text>
<text x="170.1" y="137">5</text>
<text x="249.5" y="137.7">1</text>
<text x="262.2" y="137.7">5</text>
<text x="170.1" y="139.6">6</text>
<text x="170.1" y="142.1">7</text>
<text x="249.5" y="140.2">3</text>
<text x="169.5" y="149.7">10</text>
<text x="170.1" y="144.6">8</text>
<text x="170.1" y="147.2">9</text>
<text x="256.4" y="147.4" transform="rotate(-90 256.4 147.4)">2</text>
<text x="119.2" y="151.9" transform="rotate(-90 119.2 151.9)">2</text>
<text x="124.3" y="152.5" transform="rotate(-90 124.3 152.5)">19</text>
<text x="111.7" y="157.3">10</text>
<text x="112.3" y="159.9">1</text>
<text x="129.5" y="159.9">20</text>
<text x="51.3" y="167.5">R</text>
<text x="51.3" y="165">S</text>
<text x="112.3" y="162.4">3</text>
<text x="112.3" y="165">4</text>
<text x="112.3" y="167.5">5</text>
<text x="129.5" y="167.5">16</text>
<text x="129.5" y="165">17</text>
<text x="129.5" y="162.4">18</text>
<text x="51.5" y="170">T</text>
<text x="112.3" y="170">6</text>
<text x="112.3" y="172.6">7</text>
<text x="129.5" y="172.6">14</text>
<text x="129.5" y="170">15</text>
<text x="112.3" y="175.1">8</text>
<text x="112.3" y="177.7">9</text>
<text x="129.5" y="177.7">12</text>
<text x="129.5" y="175.1">13</text>
<text x="121.8" y="185.5" transform="rotate(-90 121.8 185.5)">11</text>
</g>
<g font-size=".8" fill="#006464">
<text x="120.4" y="156" transform="rotate(-90 120.4 156)">CCA</text>
<text x="125.4" y="156.1" transform="rotate(-90 125.4 156.1)">CCB</text>
</g>
</svg>
